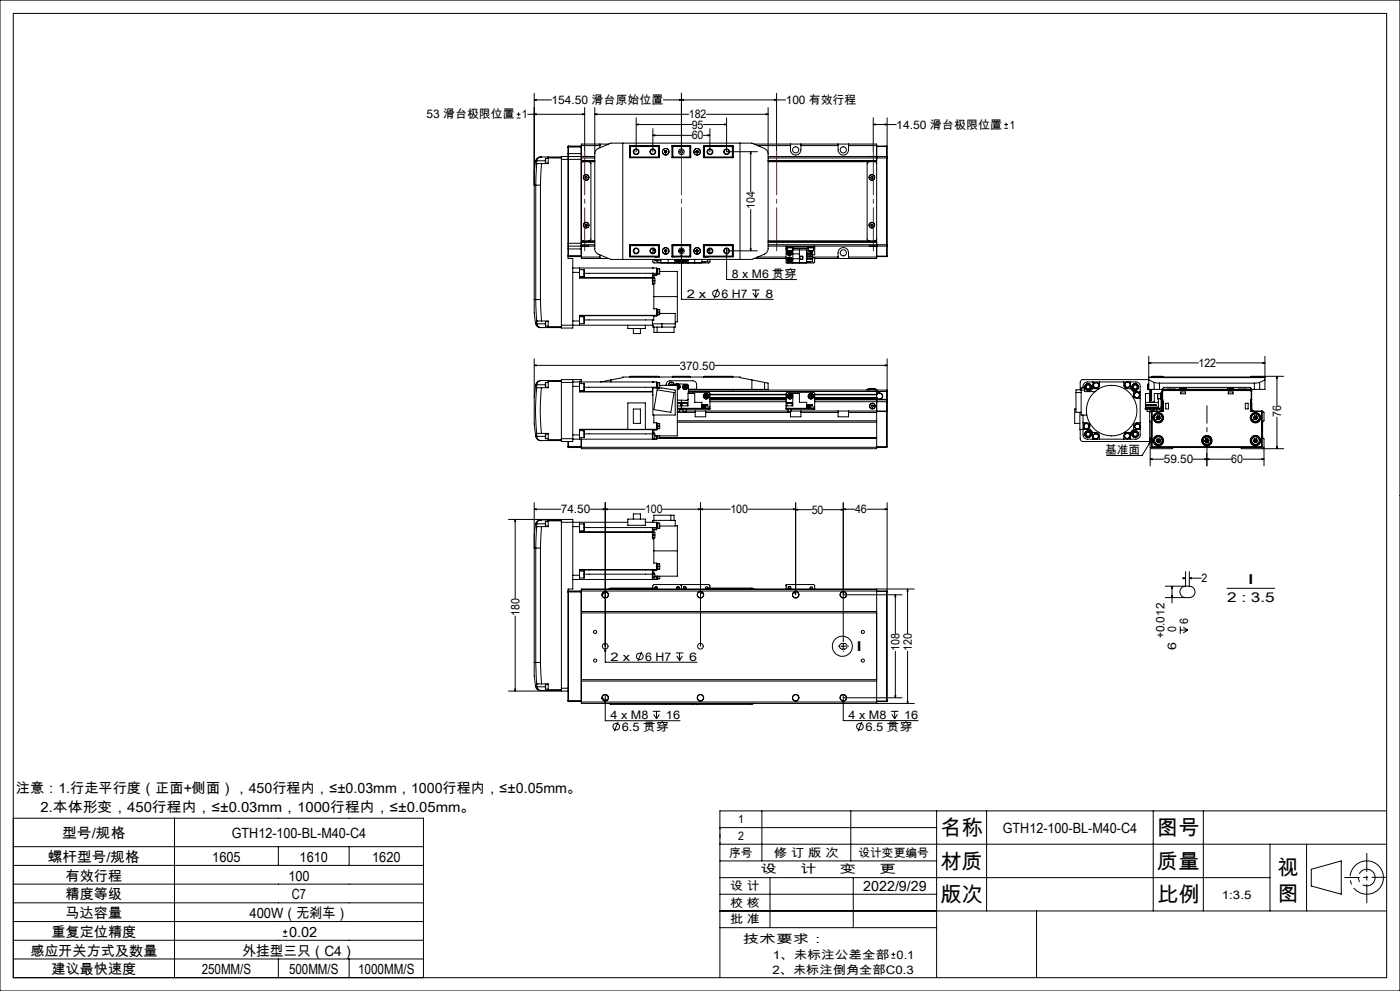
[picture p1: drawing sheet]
<svg xmlns="http://www.w3.org/2000/svg" width="420mm" height="297mm" viewBox="0 0 420 297" stroke-linecap="round" stroke-linejoin="round" font-family="sans-serif">
<g fill="none" stroke="#000" stroke-width=".3">
<path d="M0 0h420v297h-420zM4 4h412v289h-412zM155 35.4h1.1M155 34.3h1.1M155.6 33.7v1.1M158.3 34.3h17.1M160.3 29.9l.6-.1v.3zM160.3 34.3l.6-.2v.3zM160.3 29.9h5.2M160.3 27.9v61.9M174.8 34.1l.6 .2-.6 .1zM175.4 32.2v13.3"/>
<path d="M178.4 34.3l.6-.2v.3zM178.4 32.2v42.7l.3 .6 .8 .7 3.8 1.5h42.3l4.3-1.9 .5-1.2v-42.4M178.4 34.3h28.2M190.9 37.3l.6-.2v.4zM190.9 37.3h16.6M190.9 35.3v10.2M195.9 38.6v6.9M203.8 29.8l.6 .1-.6 .2zM204.4 29.9l.6-.1v.3zM204.4 27.9v17.6M211 37.3h7M211.9 34.3h18.5"/>
<path d="M213 38.6v6.9M217.4 37.1l.6 .2-.6 .2zM218 35.3v10.2h9.2M229.8 34.1l.6 .2-.6 .1zM232.4 29.8l.6 .1-.6 .2zM233 27.9v17.6M235.7 29.9h-36.7M262 37.3l.6-.2v.4zM262 37.3h6.9M262 35.3v10.2M265.5 37.1l.6 .2-.6 .2zM266.1 35.3v11.8"/>
<path d="M301.3 38.4h1.1M301.3 37.3h1.1M301.8 36.8v1.1M160.7 48.3l-.4 3.2v4h.4M160.7 48.3l.3 .1M160.7 55.5h1.4M160.7 55.5v34.3M161 49l-.3 6.5M161 49h.1M161 49h1.5M161 48.4v.6M161 48.2v.2"/>
<path d="M161 48.2h2.6M162.1 55.5v34.3M162.4 47.1h-.2a1.5 1.5 0 0 0-1.5 1.2M162.4 47.1a1.5 1.5 0 0 0-1.4 1.1M162.4 47.1h6M162.5 49l-.4 6.5M163.7 47.5v1.4M163.7 47.5h.8M163.7 48.9h.8M164.5 47.1v.2M164.5 47.3v1.7h-2M164.5 47.3h3.9"/>
<path d="M168.4 47.8v49.7M168.4 47.8h6M170.4 46.9v30.6h1.4v20.8h-3.4v-.8M170.4 46v.9M170.4 46h4M170.4 44.1h4M170.5 46.9v26.9M170.5 43.8v3.1M170.5 43.8l-.1 2.2M170.5 46.9l-.1 .1M170.5 43.8h3.8M174.3 46.9v26.9"/>
<path d="M174.3 43.8v3.1M174.3 46.9l.1 .1M174.3 43.8h.1M174.4 47v.8M174.4 46.9h.1M174.4 47.8v25.1M174.4 47.3h4M174.4 43.6h5.6M174.4 48.1h4M174.8 46.9h1.8M175.7 52.9h.3l.2 .3-.2 .3h-.4l-.1-.3zM176.7 48.5l.6 .4v22.8l-.6 .5"/>
<path d="M178.4 46.9h-10v.9M178.4 46.1l.1-.7 .7-.7 4.1-1.8h42.3l4.1 1.8 .6 .7 .1 .7M178.4 48.5h-3.4l-.6 .5M180 43.2v1.1M182.6 43.2h-8.2v3.7M186.8 42.9v34.8M188.9 46.9h.1M188.9 43.7h8.9v3.6h-8.9zM189 43.8v3.5M189 43.8h8.8M189 43.8l.1 .1M189.1 47.1h8.5"/>
<path d="M189.1 43.9h8.5M189.1 43.9v3.2M189.1 47.1l-.1 .1h8.8M195.9 40.6l.6-.2v.3zM195.9 40.6h11.6M197.6 43.9l.1-.1v3.4l-.1-.1M197.6 43.9v3.2M199.4 45.6l.3 .2M199.4 45.3v.3M199.7 45.2l.3 .1M199.7 45.2l-.3 .1M200 45.3v.3"/>
<path d="M200 45.6l-.3 .2M201.6 43.7l.1 .1M201.6 43.7h5.6v3.6h-5.6zM201.6 43.8h5.6M201.6 47.2h5.6M201.7 43.8v3.4l.2-.1M201.7 43.8l.2 .1M201.9 47.1h5.1M201.9 43.9h5.1M201.9 43.9v3.2M207 43.9l.1-.1v3.4l-.1-.1M207 43.9v3.2"/>
<path d="M208.8 45.6l.3 .2M208.8 45.3v.3M209.1 45.2l.3 .1M209.1 45.2l-.3 .1M209.4 45.3v.3M209.4 45.6l-.3 .2M211 40.6h2M211 43.7h8.9v3.6h-8.9zM211 43.8h8.9M211.3 43.9l-.2-.1v3.4l.2-.1M211.3 47.1h8.4M211.3 43.9h8.4"/>
<path d="M211.3 43.9v3.2M211.7 43.7v.1M212.4 40.4l.6 .2-.6 .1zM219.7 43.9v3.2M219.7 47.1l.2 .1h-8.9M219.9 43.8v3.5M219.9 46.9h.1M219.9 43.8l-.2 .1M222 42.9v34.8M225.2 45.5l.2 .6h-.3zM225.2 45.5v11.9M226.2 43.2h36.8v34.3h-18.6"/>
<path d="M227.3 43.6h9.8M230.4 48.5h32l.6 .5M230.4 46.9h35.6M230.4 47.3h35.6M230.4 48.1h32.6M237.1 43.2v1.7a1.57 1.57 0 0 0 1.6 1.6 1.57 1.57 0 0 0 1.6-1.6v-1.7M240.3 43.6h11.1M251.4 43.2v1.7a1.57 1.57 0 0 0 1.6 1.6 1.57 1.57 0 0 0 1.6-1.6v-1.7M254.6 43.6h8.4M260.7 48.5l-.6 .4v22.8l.6 .5M260.8 46.9h1.8M261.2 53.1l.3-.2h.3l.1 .4-.2 .2-.4-.1z"/>
<path d="M263 43.8h3M263 43.9h3M266 47.3h.1M266 46.9v.4M266 46.9l.1 .2M266 43.8v.1M266 43.9v3M266 47.3v26M266.1 47.1v.2M266.1 47.3v26M170.4 76.6h4M170.4 72.9h4"/>
<path d="M170.4 73.7l.1 .1M170.4 74.6h4M170.4 76.8l.1 .1M170.5 73.8v3.1M170.5 73.8h7.9M170.5 76.9h3.8M174.3 73.8v3.1M174.4 72.9v.8M174.4 73.8v3.7h8.2M174.4 71.6l.5 .6h3.5M174.4 73.7h.1M174.4 73.3h4"/>
<path d="M174.4 73.7l-.1 .1M174.4 76.8l-.1 .1M174.4 72.5h4M174.4 77h5.6M174.8 73.8h1.8M175.5 67.4l.3-.2 .3 .1v.3l-.2 .2zM180 76.4v1.1M188.9 73.4h8.9v3.6h-8.9zM188.9 73.8h.1M189 73.4v3.5M189 76.9h8.8M189.1 73.6v3.2"/>
<path d="M189.1 73.6h8.5M189.1 76.8h8.5M189.1 76.8l-.1 .1M195.9 77.7v.9l.3 .2h8M195.9 74.5v1.4M196.2 75.1h.4M196.2 74.6v.5M196.5 77h.1M196.5 77.7v.4h1.8M196.6 75.2l-.1 .3M196.7 78.1h.3M197.2 78.1v.6h1.1"/>
<path d="M197.2 76.9v.1M197.6 73.6l.1-.1v3.4l-.1-.1M197.6 73.6v3.2M197.8 73.5h-8.8l.1 .1M198.3 77.7v1.1h12.3v-1.1M199.4 75.3l.3 .2M199.4 75v.3M199.7 74.9l.3 .1M199.7 74.9l-.3 .1M200 75v.3M200 75.3l-.3 .2M200.4 77.7v1.1"/>
<path d="M201.6 73.4h5.6v3.6h-5.6zM201.6 76.9h5.6M201.6 73.5h5.6M201.7 76.9l-.1 .1M201.9 73.6l-.2-.1v3.4M201.9 73.6v3.2M201.9 73.6h5.1M201.9 76.8h5.1M201.9 76.8l-.2 .1M202.2 76.9v.1M202.3 76.9v.1M202.4 77.7v1.1"/>
<path d="M202.5 78h.1M202.5 78h1.5M202.5 77.7v.3M202.9 76.9v.1M203.1 78l.2 .2M203.3 78v.2M203.6 78l.1 .1M203.7 78.1l-.4 .1M203.7 78v.1M204 75.1h.1M204 75.3l.1 .2M204 75v.1"/>
<path d="M204 77.7v.3M204.1 74.9h.6M204.2 77.7a.74 .74 0 0 1-.6 .8 .74 .74 0 0 1-.9-.5M204.2 77.7a.78 .78 0 0 1-.6 .9 .78 .78 0 0 1-.9-.6M204.4 76.1l.2 .6h-.3zM204.4 74.3v15.4h27.6M204.8 75.1h.1M204.8 78h.1M204.8 75v.1M204.8 77.7v.3M204.8 75.3l-.1 .2M204.8 78h1.5"/>
<path d="M205.1 78v.1M205.1 78.1l.4 .1M205.5 78v.2M205.7 78l-.2 .2M206 76.9v.1M206.1 78a.76 .76 0 0 1-.8 .5 .76 .76 0 0 1-.7-.8 .78 .78 0 0 0 .7 .9 .78 .78 0 0 0 .9-.6M206.3 78h.1M206.3 77.7v.3M206.4 77.7v1.1M206.6 76.9v.1M207 73.6l.1-.1v3.4l-.1-.1M207 73.6v3.2"/>
<path d="M208.4 77.7v1.1M208.8 75.3l.3 .2M208.8 75v.3M209.1 74.9l.3 .1M209.1 74.9l-.3 .1M209.4 75v.3M209.4 75.3l-.3 .2M211 73.4h8.9v3.6h-8.9zM211 76.9h8.9M211 73.5h8.9l-.2 .1M211.3 73.6l-.2-.1v3.4l.2-.1M211.3 73.6v3.2"/>
<path d="M211.3 73.6h8.4M211.3 76.8h8.4M211.6 76.9v.1M211.6 78.4v.3h-1M211.7 76.9v.1M212.3 75.1h.3M212.3 77h.1M212.3 77.9v-.2v.7h-1.7M212.6 75.1h-.3M212.6 74.6v.5M213 77.7v.9l-.3 .2h-8.1M213 74.5v1.4"/>
<path d="M218 76.1l.1 .6h-.3zM218 74.3v9.5h21M218 75.2h9.2M219.7 73.6v3.2M219.7 76.8l.2 .1M219.9 73.4v3.5M219.9 73.8h.1M225.1 74.6h.3l-.2 .6zM225.2 62.8v12.4M226.2 77.5h9.6M227.3 77h8.5M230.4 73.3h35.6"/>
<path d="M230.4 73.8h35.6M230.4 72.5h32.6M235.8 74h.5M235.8 74v.5M235.8 74.5v4.3h6.2v-3.9M235.8 73.8v.2M235.8 74.9h.4M235.8 74.5h.4M236.1 74v.3h1.7v-.3M236.2 75.1h1M236.2 75.1h1.6M236.2 74.3v.8"/>
<path d="M236.3 73.8v.2M236.3 74h7.7M236.4 77.7l.1 .4M236.4 77.7l.8 .3M236.5 76l.3 .2M236.5 75.1a.77 .77 0 0 0-.3 1.1 .77 .77 0 0 0 1 .3 .77 .77 0 0 0 .4-1M236.5 75.6v.4M236.5 75.6l.4 .2M236.5 78.1l.4 .1M236.6 75.1a.74 .74 0 0 0-.4 1 .74 .74 0 0 0 .9 .4 .74 .74 0 0 0 .4-1M236.8 77.4l.4 .1M236.8 77.4l-.4 .3"/>
<path d="M236.8 77.4l.1 .8M236.9 75.8l.3 .3M236.9 75.8l-.1 .4M236.9 75.4l.3 .2M236.9 75.4l-.4 .2M236.9 75.4v.4M237.1 75.1l.4 .4M237.2 77.5v.5M237.2 77.5l-.7 .6M237.2 75.1l.4 .4M237.2 76.1l-.4 .1M237.2 75.6v.5"/>
<path d="M237.2 75.6l-.7 .4M237.2 78l-.3 .2M237.8 75.1h-.6M237.8 74.3v.8M237.8 74.9l4.7 .1M237.8 74.5h4.7M237.8 74.9v3.9M237.8 76.1h2M237.8 77.5h2M239.8 74.9v3.9M239.9 76.8h.9v.9h-.9zM242 75.5h1.8v.4"/>
<path d="M242 76.2h1.8v.5h-1.8M242 77h1.8v.4h-1.8M242 77.7h1.8M242 75.9h1.8M242.4 74v.3h1.7M242.5 75.1h1.6M242.5 74.3v.8M243.1 77.4v.3l.3-.2 .4 .2M243.1 75.1v.4M243.1 76.7v.3M243.1 78.4v.3h-1.1M243.2 75.5h.4"/>
<path d="M243.3 77.5h.2M243.8 75.9l-.2 .3-.5-.3v.3M243.8 75.7v.2M243.8 77.7v.2M243.8 77.3h.6v1.2l-.3 .3h-8M243.8 77.7v.7h-1.8M243.8 77h7.6M244 74h.4M244 73.8v.2M244.1 74.3v.8M244.1 74.5h.3M244.1 74v.3"/>
<path d="M244.4 74v.5M244.4 73.8v.2M244.4 74.5v1.9h-.6M251.4 77.5v-1.7a1.57 1.57 0 0 1 1.6-1.6 1.57 1.57 0 0 1 1.6 1.6v1.7M254.6 77h8.4M260.8 73.8h1.8M261.3 67.4l.2-.2 .4 .4-.3 .2-.3-.1zM263 71.6l-.5 .6h-32.1M263 76.9h3M263 76.8h3M266 73.3h.1M266 73.3v.5"/>
<path d="M266 76.8h.1M266 76.8v.1M266 73.8v3M266.1 73.3v.3M266.1 73.6l-.1 .2M266.1 76.8l-.1 .1M266.1 73.6v3.2M160.3 89.8v4l.4 3.1M160.3 89.8h.4M160.7 96.9a1.47 1.47 0 0 0 1.7 1.3M160.7 89.8h1.4M160.7 89.8l.3 6.4"/>
<path d="M161 96.2h1.5M161 96.2h.1M161 96.2v.7M161 97a1.44 1.44 0 0 0 1.4 1.2M161 96.9h-.3M161 96.9v.1M161 97h2.6M162.1 89.8l.4 6.4M162.4 98.2h6M162.5 96.2h2v1.7M163.7 96.3v1.5M163.7 96.3h.8"/>
<path d="M163.7 97.8h.8M164.5 97.9v.3M164.5 97.9h3.9M171.8 80.3h25.2v1.6M171.8 96.2h2M171.8 81.6h2M173.8 83.2l22.1 .1v1.7M173.8 80.3v1.3M173.8 96.2v1.3M173.8 81.6v1.7h21.9M173.8 82.9h1.4M173.8 80.8h1.4"/>
<path d="M173.8 97h1.4M173.8 94.9h1.4M173.8 94.6h23.2M175.2 80.8v2.1M175.2 94.9v2.1M175.3 95.9l20.4 .1M175.3 81.9h21.7M188.3 97.5v1h5.3v-1M190 98.5v1.5h2.1v-1.5M195.7 83.3v.8M195.7 84.1v1.2h.4M195.7 81.9v1.4"/>
<path d="M195.7 81.9h.1M195.7 97.5h.1M195.7 80.3h.1M195.7 96v1.5M195.7 84.1h.8M195.7 97h6.9M195.7 83.1h.4M195.9 83.4h.6v.7M196.1 84.9v.4M196.1 83.1v.3M196.1 85.3v7.3h.9v1.9M196.1 88.9h7.1"/>
<path d="M196.2 98v1.6h6v-1.6M196.5 84.1v.8l-.8 .1M197 94.5v.1M197 92.7h.3v1.7h-.3M197 94.6l-.9 .1v1.3h-.4M197 81.9v.4M197 82.3h-.9v.8M197 80.5h.3v1.7h-.3M197 82.3v.3h-.9M197 94.5h-23.2v1.7M197 93.6h.9M197.1 92.7v1.7"/>
<path d="M197.1 80.5v1.7M197.1 98v1.6M197.3 92.8h.6v.8M197.3 80.5h.6v1.6h-.6M197.9 93.6v.7h-.6M197.9 81.3h5.3v7.6M197.9 93.9h4.7v4.1h-6.7v-.5h-27.5M198.6 97v1M203.2 88.9v7.6h-.6M215.4 86.6l-1.2 2.8M225.6 86.9h2.3M225.9 87.8l.8 1.4"/>
<path d="M226.7 86.9v2.3M227.6 87.8l-.9 1.4M160.3 119.1v8l.4 3.7M160.3 109.5l.6-.1v.2zM160.3 107.5v11.6M160.3 109.5h43.6M160.7 115.3h.1M160.7 115.3l.3 .1M160.7 115.3l-.4 3.8M161 116.2a67.2 67.2 0 0 0 0 13.7M161 116.2h1.4M161 115.4v.8"/>
<path d="M161 115.3v.1M161 116.2h.1M161 115.3h2.6M162.4 116.2a66.6 66.6 0 0 0 0 13.7M162.5 114a1.53 1.53 0 0 0-1.8 1.3M162.5 114a1.4 1.4 0 0 0-1.5 1.3M162.5 114h5.9M163.6 115.3l.1 .8M163.7 114.6l-.1 .7M163.7 114.6v1.5M163.7 114.6h.8M163.7 116.1h.8"/>
<path d="M164.5 114v.3M164.5 114.3h3.9M164.5 114.3v1.9h-2.1M168.4 114.6h3.4M168.4 114.6v16.9M171.8 113.8v.8M171.8 114.5h25.2v1.6M171.8 114.6v16.9M171.8 115.8h2M173.8 114.5v1.3M173.8 115.8v1.7h21.9v-1.2h2.9l4 .6v7.5h-6.7v-8.1M173.8 117h1.4"/>
<path d="M173.8 115h1.4M173.8 117.3h21.9M174.3 113.8h-5.9v.8M174.3 113.8v.7M174.3 113.8l.1 .7M175.2 115v2M175.3 116.1h21.7M183.3 113.9v.6M183.3 113.9l3.5-.7v-.2h35.2v.2l3.6 .7M183.3 113.9l-3.1 .6M189 112.9h8.7M189 112.9v.1"/>
<path d="M195.7 114.5h.1M195.9 118.2v.2M195.9 114.5h.1M197 116.1v.2M197 114.6l.1 1.7M197.1 114.6l.8 .1v1.6M197.1 116.8l5.1 .8-.9 6-5.1-.8zM197.3 114.6v1.7M197.7 112.9v.1M197.9 115.5h5.3M199.8 115.5a1.18 1.18 0 0 1 1.2-1.4h6.9a1.14 1.14 0 0 1 1.1 1.2v1.4h20.4M200.6 115.5a.87 .87 0 0 1 .8-1 .87 .87 0 0 1 .9 1l.5-.5 3.4 .2 .4 .4-.1 2.3"/>
<path d="M200.7 115.5a.77 .77 0 0 1 .7-.9 .77 .77 0 0 1 .8 .9M201.2 115.5a.3 .3 0 0 1 .2-.4 .3 .3 0 0 1 .3 .4M201.7 112.9h5.4M201.7 112.9v.1M202.6 115.5a.76 .76 0 0 1 1.4 .1 .76 .76 0 0 1-.8 1.1M203.2 115.5v15.1h-6.7M203.2 115.5l.4 .1M203.2 116.3h.2M203.2 115.9h.1M203.2 115.6l.1 .3M203.3 115.9l.1 .4M203.3 115.9l.4 .1"/>
<path d="M203.6 115.6l.1 .4M203.6 115.6l-.4 .4M203.7 116l-.3 .3M204.4 119.9v2.8M205.1 115.9l.1 .4M205.1 115.9l.9 .2M205.2 116.3l.5 .1M205.5 115.6l-.4 .3M205.5 115.6l.3 .1M205.5 115.6l.1 .4M205.6 116l-.4 .3M205.6 116l.1 .4"/>
<path d="M205.8 115.7l.2 .4M205.8 115.7l-.2 .3M206 116.1l-.3 .3M206.4 119.6l-.4 .4-2.8-.1M206.5 117.6h6.3l.2 .3v4.1M206.5 117.3h59.5M206.5 116.9h59.5M206.6 116.6h2.4M207.1 112.9v.1M211.1 112.9h8.8M211.1 112.9v.1M211.5 118.6v.4"/>
<path d="M211.5 118.6l.7 .3M211.5 119l.4 .2M211.8 118.3l.4 .2M211.8 118.3l-.3 .3M211.8 118.3l.1 .9M212.2 118.5v.4M212.2 118.5l-.7 .5M212.2 118.9l-.3 .3M213 118.2h22.8M213 119.8h22.8M213 119.7h22.8M213 119.2h22.8"/>
<path d="M213 118.3h22.8M213 119.3h22.8M214.5 109.5h51.6M219.9 112.9v.1M219.9 116.7v.2M225.6 113.9v2.8M225.6 113.9l3.8 .7M229.4 114.6l1 .2v1.9h-1M229.4 114.6v2.1M236.6 118.8l.3 .4M236.7 118.5l-.1 .3M236.7 118.5l.6 .5"/>
<path d="M237.1 118.3l.3 .3M237.1 118.3l-.4 .2M237.1 118.3l-.2 .9M237.3 119l-.4 .2M237.4 118.6l-.1 .4M237.4 118.6l-.8 .2M242.9 118.6v.4M242.9 118.6l.8 .3M242.9 119l.4 .2M243.2 118.3l.4 .2M243.2 118.3l-.3 .3M243.2 118.3l.1 .9"/>
<path d="M243.6 118.5l.1 .4M243.6 118.5l-.7 .5M243.7 118.9l-.4 .3M244.4 118.2h18.6M244.4 119.8h21.6M244.4 119.2h18.6M244.4 118.3h18.6M260.7 116.6v.1M260.7 116.4h1.7M260.7 116.7h-.6v.2M260.7 116.6h1.7M260.7 116.4v.5"/>
<path d="M260.7 116.7h1.7M262.4 116.6v.1M262.4 116.7h.6v3M262.4 116.4v.5M263 119.7v14.8h-88.6v-2.9M263 119.7h.1M263 119.2l-18.6 .1M263 119.2h.1M263 118.2h.1M263 117.8h.8M263 119.7h3M263 117.9h.8"/>
<path d="M263.8 117.8a.98 .98 0 0 1 1 .8 .98 .98 0 0 1-.7 1.1M263.8 117.9a.88 .88 0 0 1 .9 .8 .88 .88 0 0 1-.9 .9M263.8 117.8v.1M263.8 119.6v.1M263.8 119.6l-19.4 .1M265.5 109.4l.6 .1-.6 .1zM266 116.9v.4M266 119.7l.1 .1M266 119.7v.1M266 119.8v.6M266 117.3v2.4M266.1 119.8h-.1"/>
<path d="M266.1 119.8l-.1 .6M266.1 107.5v26.4M322.8 117.6h1.5M324.3 116.9h1.1M324.3 116.8h-1.5v6.8h1.5M325.9 115.6l.5-.3 .6 .3v.7l-.6 .3-.5-.3zM327.7 116.5a1.37 1.37 0 0 1-1.3 .9M327.7 116.5h1.5l.2 .2M327.9 114.5l-.2 2M328.5 117.4h.1M328.5 117.4h-3.1v-1.1h-1.1v8.1h1.7M328.8 114.6a.83 .83 0 0 1 .9 .9 .83 .83 0 0 1-.9 .8"/>
<path d="M328.8 114.6a.83 .83 0 0 0-.8 .9 .83 .83 0 0 0 .8 .8M329.8 114.5v1.1l-.3 .6 .2 .3M337.1 114.5v1a.96 .96 0 0 0 1 1h1.2l.8 .8M338.1 114.5h-11.9a1.42 1.42 0 0 0-1.3 1.8M338.4 114.5h2.4a1.27 1.27 0 0 1 1.3 1.3v11.9M339.1 114.5l.2 2.1M339.8 117.2l.3 .1M340 119.3l.3-.2 .6 .3h1.2M340.1 117.3l2 .2M340.1 117.3v1.4l-.3 .2M340.2 118.4a.85 .85 0 0 1 .9-.8 .85 .85 0 0 1 .8 .8M340.2 118.4a.85 .85 0 0 0 .9 .8 .85 .85 0 0 0 .8-.8"/>
<path d="M340.2 118.4a.85 .85 0 0 1 .9-.9 .85 .85 0 0 1 .8 .9M340.2 115.4h.7l.3 .6-.3 .6h-.7l-.3-.6zM344.3 115.2l.1 1.6M344.4 115.2h-.1M344.4 115.1l-.1 .1M344.4 115.2v1.6M344.4 115.1v.1M344.4 116.8h.8M344.4 115.2h.2M344.4 115.1h.2M344.6 108.8l.6-.2v.3zM344.6 106.8v9.9h1.7"/>
<path d="M344.6 108.8h14.9M344.6 113.8h-19.7a.84 .84 0 0 0-.8 .8v2.2M344.6 113h34.9M344.6 113.2h34.9M344.6 113.9l1.7 .7M344.9 116.8v3.7M345.2 119.4v.6h.3v-.6M345.2 119.4h.3M345.2 116.7v2.7M345.5 112.9h3.4M345.5 112.9v.1M345.5 116.7v2.7"/>
<path d="M346.3 114.6l1.5 .2M346.3 116.7h1.5M346.3 114.6v2.1M347.3 118v1.5M347.3 119.5h.8M347.3 118h.8M347.5 118l-1.2-.1v2.6h-1.4v-2.6h-1.3v4.5M347.5 119.5v2.9M347.8 116.7h.9M347.8 114.8h28.5M347.8 114.8v1.9M348.3 117.9h-.2v1.7h.2"/>
<path d="M348.3 118h.4M348.3 118v4M348.7 117.6h-.4v.4M348.7 116.7v4.2M348.7 116.7l.4-.6h26l.4 .6M348.7 119.8l.1 .6M348.7 116.6h26.7M348.7 116.6v.5M348.7 119.9v1M348.8 119.8l.2 .6M348.8 119.7v.1M348.8 119.7l-.1 .1"/>
<path d="M348.8 119.8h-.1M348.8 117.3v2.4M348.9 112.9v.1M349.1 116.9v.1M349.1 117l-.3 .3M349.1 116.9l-.4 .3 .1 .1M349.1 116.9h26M349.1 117h26M350.2 116.9v-.2h.6v.2M352.5 116.6v.1M354 116.6l.1 .1M354 116.4h1.8"/>
<path d="M354 116.6h1.8M354 116.4v.2M354.2 117.5h1.4v.5h-1.4zM355.8 116.6l-.1 .1M355.8 116.4v.2M364.8 108.8h14.7M368.3 116.6l.1 .1M368.3 116.4h1.8M368.3 116.6h1.8M368.3 116.4v.2M368.5 117.5h1.4v.5h-1.4zM370 116.7h.1"/>
<path d="M370.1 116.4v.2M371.7 116.6v.1M373.3 116.9v-.2h.6v.2M375.1 117l.3 .3M375.1 116.9v.1M375.1 116.9l.3 .2v.2M375.2 112.9h3.4M375.2 112.9v.1M375.3 119.8l-.2 .6M375.3 119.8h.2M375.4 119.7l.1 .1M375.4 119.7l-.1 .1"/>
<path d="M375.4 117.3v2.4M375.4 116.6v.5M375.4 119.9v1M375.5 119.8l-.2 .6M375.5 116.7h.8M375.5 116.7v4.2M376.3 116.7h1.6M376.3 114.8v1.9M377.9 114.6l-1.6 .2M377.9 114.6v2.1M378.5 112.8l.1 .1M378.6 112.9v.1"/>
<path d="M378.9 108.6l.6 .2-.6 .1zM379.5 106.8v9.9h-1.6M379.5 113.9l-1.6 .7M383.1 112.8l.1 .6h-.3zM383.1 112.8v8.7M385.1 112.8l-9.9 .1M160.7 130.8a1.46 1.46 0 0 0 1.8 1.2M160.7 130.8h.1M161 129.9h1.4M161 129.9v.9M161 130.8h.1M161 130.8a1.39 1.39 0 0 0 1.5 1.2"/>
<path d="M161 130.8h-.3M161 129.9h.1M161 130.8h2.6M162.4 129.9h2.1v1.9M162.5 132h5.9M163.6 130.8l.1 .7M163.7 130.1l-.1 .7M163.7 130.1v1.4M163.7 130.1h.8M163.7 131.5h.8M164.5 131.8v.2M164.5 131.8h3.9"/>
<path d="M168.4 131.5v.8h3.4v-.8M168.4 131.5h3.4M170.4 132.3l.1 1.8M170.4 133.8h4M170.5 132.3v1.8M170.5 134.1h3.8M171.8 130.3h2M173.8 130.3v1.3M173.8 131.2h1.4M173.8 129.1h1.4M173.8 128.8h23.2M174.3 131.6v2.5"/>
<path d="M175.2 129.1v2.1M175.3 130h20.4M188.3 120.8h5.3v7.9h-5.3zM188.3 128.7h-14.5v1.6M190 122.6h2.1v4.3h-2.1zM193.6 128.7h3.4M195.7 128.8h.1M195.7 128.8v1.2M195.7 130v1.6M195.7 131.6h.1M195.7 130h.8v1.6h-.6M195.7 129.6h.4"/>
<path d="M195.9 130v1.6M196.1 129.6v.4M196.1 124.4v2.3h.9v2M196.1 131.6h.1M197 128.7v.1M197 126.9h.3v1.6h-.3M197 128.8h-.9v.8M197 130.6v1h-25.2M197 127.7h.9M197.1 126.9v1.6M197.1 130.6v.9M197.3 126.9h.6v.8"/>
<path d="M197.3 130.6v.9h-.3M197.3 131.4h65.7M197.9 127.7v.8h-.6M197.9 130.6v.8M197.9 131.1h65.1M203.2 120.8h1M203.2 123.3h.6zM203.2 121.6h3.2v-3.7h2v2.7h2.2v1.8M203.2 122.4h.8M203.2 122.7h.8M203.2 123.6h5.4M203.2 126.1h59.8"/>
<path d="M203.2 126.5h59.8M203.8 122.7v.6M203.8 123.2h1.2M204 122.4h.9M204 122.7h.4M204 122.4v.3M204.2 120.8v.8M204.4 122.7h.5M204.6 120.8h1.6M204.6 120.8v.8M204.9 122.4h7.6M204.9 122.7h7.6"/>
<path d="M204.9 122.4v.3M205 123.3h.1M205 122.7v.6M205.1 123.3h.7M205.8 123.3h-.7M205.8 122.7v.6M205.8 123.2h2.8M206.2 120.8v.8M208.6 123.2h3.1M208.6 123.2v1.7h3.1v-1.7M210.6 121.4h1.7h-1.7M211.6 122v.2h-1"/>
<path d="M211.7 123.2h24.7M211.7 123.6h25.4M212.5 122.4h.5M212.5 122.4v.3M213 122.4v.3h-.5M213 122v.4M213 122h-2.4M213 120.4h22.8M235.8 122.4h.5M235.8 121.6h2v-3.7h2v2.7h2.2v1.8M236.1 120.8h1.5M236.1 120.8v.8"/>
<path d="M236.3 122.4h7.7M236.3 122.4v.3M236.3 122.7h7.7M236.4 123.3h.1M236.4 123.3h.2M236.4 122.7v.6M236.5 123.3h.8M236.6 123.3h.6M237.3 123.2h3M237.3 122.7v.6M237.3 123.3h-.1M237.6 120.8v.8"/>
<path d="M240.3 123.2h11.1M240.3 123.2v1.7h-3.2v-1.6M240.3 123.6h11.1M242 121.4h1.8h-1.8M243.1 122v.2h-1.1M244 122.4h.4M244 122.4v.3M244.4 122v-4.1l-.2-.3h-7.9l-.5 .4v4.7h.5M244.4 122.4v.3h-.4M244.4 122v.4M244.4 122h-2.4M244.4 120.4h21.6"/>
<path d="M251.4 123.2h3.2M251.4 123.2v1.7h3.2v-1.7M254.6 123.2h11.4M254.6 123.6h8.4M261.6 121.4l.3 .1 .1 .3-.2 .2h-.3l-.1-.4zM263 133.9h3M263 123.3h3M266 133.9v.2M266 123.2v.1M266 133.9h.1M266 134.1h-91.7M266 120.4v2.8"/>
<path d="M266 123.3v10.6M266.1 133.9l-.1 .2M322.8 122.6h-.4v4.3h1.6M324 123.6v5.1h1.8M324.1 128.7v2.8a.84 .84 0 0 0 .8 .8h20.2M324.9 126.7h1.2l.5 .3 .3-.2M324.9 128.7l1.6 .1M324.9 124.4v5.9a1.33 1.33 0 0 0 1.3 1.3h2.4M325 127.7a.86 .86 0 0 1 .9-.9 .86 .86 0 0 1 .9 .9M325.1 127.7a.85 .85 0 0 0 .8 .9 .85 .85 0 0 0 .9-.9M325.1 127.7a.85 .85 0 0 1 .8-.8 .85 .85 0 0 1 .9 .8M326.1 129.5h.6l.4 .6-.4 .6h-.6l-.3-.6z"/>
<path d="M326.5 128.8h.4M326.5 128.8a1.81 1.81 0 0 1 1.4 2.2v.6M326.9 128.8l.8 .8h1.1a1.09 1.09 0 0 1 1 1v1M327.2 127.2l-.3 .1v1.5M337.3 129.6l.2 .3-.3 .4-.1 1.3M337.6 129.4l.2 .2h1.5M338.1 129.8a.85 .85 0 0 0-.8 .8 .85 .85 0 0 0 .8 .9M338.1 129.8a.85 .85 0 0 1 .9 .8 .85 .85 0 0 1-.9 .9M338.1 129.7a.86 .86 0 0 0-.8 .9 .86 .86 0 0 0 .8 .9M339.2 130l-.1 1.6M339.3 129.6l-.1 .4M340 129.8l.6-.3 .5 .3v.7l-.5 .3-.6-.3z"/>
<path d="M342.1 126.7h-1a.96 .96 0 0 0-1 1v1.1l-.8 .8M342.1 128.7h-1a1.55 1.55 0 0 0-1.9 1.3M342.1 127.9v2.4a1.26 1.26 0 0 1-1.3 1.3h-11.9M343.6 120.6h3.9M343.7 122h3.8v.2h-3.8zM344 122.4h-.4v.3h.4M344 122.4h3.9M344 121.4h.7zM344 122.7h1.2M344 122.4v.3M344.1 123.3h.9M344.1 123.3h.8"/>
<path d="M344.1 122.7v.6M344.9 126.1l.4 .4v4.6l-.2 .3v8.2M344.9 123.3v9M345 121.4h.4zM345 122.7v.6M345 123.3h-.1M345.1 132.5l-.2 .6-.3-.1zM345.1 132.5l-2.5 4h-10.6M345.1 137.6l.6-.1v.3zM345.1 137.6h4M345.1 134.1l.4 .4h6.1l.5-.4M345.2 122.7h.8"/>
<path d="M345.2 122.4v.3M345.5 123.3h.2M345.5 133.9h.2M345.5 133.9l.2 .2M345.5 123.3v10.6M345.7 133.9v.2M345.7 133.9h32.8M345.7 134.1h32.8M345.7 123.3h3.3M345.7 123.3v10.6M345.7 121.4h.4zM346 122.4v.3"/>
<path d="M346 122.7h1.9M346.1 122.7v.5M346.5 121.4h.4zM346.9 125.1l.2 .6M346.9 125.1l.6 .1M346.9 132.3l.5 .4M347 131.7l-.1 .6M347 131.7l.5 .3M347 122.7v.5M347.1 125.7l.6 .1M347.3 124.6l-.4 .5M347.3 124.6l.6 .1"/>
<path d="M347.3 124.6l.2 .6M347.5 132l-.1 .7M347.5 132l.5 .5M347.5 132l-.6 .3M347.5 125.2l.7 .1M347.5 125.2l-.4 .5M347.5 125.2l.2 .6M347.6 131.4l.5 .4M347.6 131.4l-.6 .3M347.6 131.4l-.1 .6M347.9 122.4v.3M347.9 124.7l.3 .6"/>
<path d="M347.9 124.7l-.4 .5M348 132.5l-.6 .2M348.1 131.8l-.1 .7M348.1 131.8l-.6 .2M348.2 125.3l-.5 .5M348.3 122l-.4 .4M348.3 122h.3M348.6 122.5l.1 .1M348.6 122.1l-.7 .6M348.6 122.6l-.5 .6M348.7 120.9l-.1 1.6M348.7 120.9v1.7"/>
<path d="M348.7 122.6h.1M348.7 120.9h.1M348.7 122.6l-.4 .6M348.8 120.9h.1M348.8 122.6h.1M348.8 120.9v1.7M348.8 123.2l.2 .1M348.8 120.4h.2M348.8 123.2h-3.5l-.4 .4M348.8 120.4v2.8M349 120.4v2.9M349.7 120.9h.9v1.7h-.9z"/>
<path d="M352 134.1h20.1M358 137.6h11.4M361.4 132.2l.4 .5M361.5 137.5l.6 .1-.6 .2zM361.6 131.5l-.2 .7M361.6 131.5l.5 .5M362.1 137.6l.6-.1v.3zM362.1 135.9v3.7M362.1 132l.4 .5M362.1 132l-.7 .2M362.3 131.4l.4 .5M362.3 131.4l-.7 .1"/>
<path d="M362.3 131.4l-.5 1.3M362.5 132.5l-.7 .2M362.7 131.9l-.2 .6M362.7 131.9l-.6 .1M372.1 134.1l.4 .4h12.6M372.9 137.6h6.3M373.6 120.9h.8v1.7h-.8zM375.1 120.4h.2M375.1 123.3h3.4M375.1 120.4v2.9M375.3 122.5h.1M375.3 123.2l-.2 .1"/>
<path d="M375.3 123.2h3.5l.4 .4v2.5l-.4 .4v4.6l.4 .4v8.1M375.3 120.4v2.8M375.3 120.9h.1M375.3 120.9v1.7M375.3 122.6h.2M375.3 120.9h.2M375.4 122.6l.4 .6M375.5 120.9v1.6M375.5 120.9v1.7M375.5 122.6l.5 .6M375.5 122.5v.1M376 125.1l.2 .6"/>
<path d="M376 125.1l.6 .1M376 132.1l.3 .5M376.2 125.7l.7 .1M376.3 131.5l-.3 .6M376.3 131.5l.3 .5M376.4 124.6l-.4 .5M376.4 124.6l.6 .1M376.4 124.6l.5 1.2M376.6 125.2l.7 .1M376.6 125.2l-.4 .5M376.6 132l.4 .6M376.6 132l-.3 .6"/>
<path d="M376.9 131.5l.4 .5M376.9 131.5h-.6M376.9 131.5l-.3 .5M377 132.6h-.7M377 124.7l.3 .6M377 124.7l-.4 .5M377.3 125.3l-.4 .5M377.3 132l-.3 .6M377.3 132l-1.3 .1M378.5 123.3h.1M378.5 133.9v.2M378.5 133.9h.1"/>
<path d="M378.5 123.3v10.6M378.6 137.5l.6 .1-.6 .2zM378.6 133.9l-.1 .2M378.6 123.3v10.6M379.2 134.1l-.4 .4M382.9 133.9h.3l-.1 .6zM383.1 125.1v9.4M152.5 155.7h19.3v20.8h-1.4l.1 33.8M154.6 155.7v23.6M154.6 155.7l.1 .6h-.3zM160.3 152.6l.6-.1v.3zM160.3 150.6v47.9"/>
<path d="M160.3 152.6h7.9M160.7 157.1l-.4 3.2v3.9h.4M160.7 157.1h.3M161 157.8l-.3 6.4M161 157.8h.1M161 157.8h1.5M161 157.1v.7M161 157v.1M161 157h2.6M162.4 155.8h-.3a1.49 1.49 0 0 0-1.4 1.3M162.4 155.8a1.46 1.46 0 0 0-1.4 1.2M162.4 155.8h6"/>
<path d="M162.5 157.8l-.4 6.4M163.7 156.2v1.5M163.7 156.2h.8M163.7 157.7h.8M164.5 155.8v.3M164.5 156.1v1.7h-2M164.5 156.1h3.9M168.4 155.7v.8M168.4 156.5v49.8M168.4 156.5h19.9M171.8 157.8h2M173.8 156.5v1.3"/>
<path d="M173.8 157.8v1.7l22.7 .1v.7M173.8 159.1h1.4M173.8 157h1.4M173.8 159.4h21.9M175.2 157v2.1M175.3 158.1h21.7M177.1 152.6h16.4M181 152.5l.6 .1-.6 .2zM181.6 152.6l.6-.1v.3zM181.6 150.6v47.9h27.5M188.3 155.6h5.3v1.8h-5.3zM190 155.6v-1.6h2.1v1.6"/>
<path d="M193.6 156.5h3.4v1.6M195.7 159.4v.9M195.7 158.1h.1M195.7 158.1v1.3M195.7 156.5h.1M195.7 159.3h.4M195.9 156.5v-.5h6.7v1.7h-4.7M195.9 159.5v1.7M196.1 159.3v.3M196.2 156v-1.6h6v1.6M197 158.1v.4M197 158.5h-.9v.8"/>
<path d="M197 156.7h.3v1.7h-.3M197 158.5v.3h-.9M197.1 156.7v1.7M197.3 156.8h.6v1.5h-.6M201.3 154.4v1.6M202.6 157.5h.6v7.6M209.5 152.5l.6 .1-.6 .2zM210.1 152.6l.6-.1v.3zM210.1 150.6v43.1M219.1 152.6h-20.3M224.4 152.6h14.3M238.1 152.5l.6 .1-.6 .2z"/>
<path d="M238.7 152.7l.6-.1v.3zM238.7 152.7h4.8M238.7 150.6v27.7M247 152.7h6M252.4 152.6l.6 .1-.6 .2zM253 152.6l.6-.1v.3zM253 150.6v41.5M253 152.6h3.5M260 152.6h6.1M265.5 152.5l.6 .1-.6 .2zM266.1 150.6v59.5M160.7 164.2h1.4"/>
<path d="M160.7 164.2v34.3M162.1 164.2v34.3M170.4 177.4h4M170.5 177.1v33.2M170.5 177.1h95.5M170.5 177.1l-.1 .1M171.8 172.4h2M173.8 172.4v1.3M173.8 173.2h1.4M173.8 171.2h1.4M173.8 170.8h23.2M174.4 177.2l-.1 33.1"/>
<path d="M174.4 176.7h88.6M175.2 171.2v2M175.3 172.1h20.4M182.1 177.5l-1.5 .6M195.7 160.3v1.2h.4M195.7 170.8h.1M195.7 170.8v1.3M195.7 172.1v1.6M195.7 173.7h.1M195.7 172h.2v1.7M195.7 160.3h.8M195.7 171.7h.4"/>
<path d="M195.7 172.9h.8M195.9 176.5v-1l.4-.3h7.7l.4 .4 .5-.4h7.6l.5 .3v1M195.9 176.2h-12.6l-.7 .3M195.9 172h.6v.9M196.1 161.1v.4M196.1 171.7v.3M196.1 161.5v7.3h.9v1.9M196.1 173.6v.1M196.1 165.1h7.1M196.5 160.3v.8l-.8 .1M196.5 172.9v.7h-.6M196.5 176.2h.1"/>
<path d="M196.5 176.3h.7M196.5 176.1v.2M196.7 175.9h.3M196.7 176.5a.34 .34 0 0 1-.1-.5 .34 .34 0 0 1 .5 0 .34 .34 0 0 1-.1 .5M197 170.7v.1M197 168.9l.1 1.7M197 170.8l-.9 .1v.8M197 172.7v1h-25.2M197 170.7h-23.2v1.7M197 169.8h.9M197.1 168.9l.8 .1v.8M197.1 172.7v.8"/>
<path d="M197.2 176.1v.2M197.3 168.9v1.7h-.3M197.3 172.7v.8h-.3M197.9 169.8v.8h-.6M197.9 172.7v.8h-.6M203.2 176.5a.41 .41 0 0 1-.1-.6 .41 .41 0 0 1 .6 0 .41 .41 0 0 1 0 .6M203.2 165.1v7.6h-6.7M204.2 175.3h.4M204.4 175.3v1.2M205.2 176.5a.41 .41 0 0 1-.1-.6 .41 .41 0 0 1 .6 0 .41 .41 0 0 1 0 .6M210.1 177.3l.3 .4h.5M210.6 177.4v.4"/>
<path d="M211.6 176.1v.2M211.7 176.3h.6M211.9 176.5a.34 .34 0 0 1-.2-.5 .34 .34 0 0 1 .6 0 .34 .34 0 0 1-.2 .5M212.3 176.2h.1M212.3 176.1v.2M213 176.2h12.6l.6 .3M235.8 175.6l.5-.4h7.7l.4 .3v1M236.1 175.3h-.3v1.2M236.5 175.9a.42 .42 0 0 1 .7 0 .42 .42 0 0 1-.1 .6M236.5 175.9l.1 .6M238.7 177.3l-.3 .4h-.5M243.1 176.1v.2"/>
<path d="M243.1 176.3h.7M243.3 176.5a.34 .34 0 0 1-.2-.5 .34 .34 0 0 1 .6 0 .34 .34 0 0 1-.2 .5M243.8 176.1v.2M253 178.3h17.6M263 176.5v34.3M263 177.3h3M266 177.1v.2M266 177.3v32.8M268.6 178.3l.1 .6h-.2zM268.6 178.3v11.6M272.3 176.5l.1 .6h-.3zM272.3 176.5v13.4"/>
<path d="M274.3 176.5h-99.9v34.3h99.9M351.4 178.5h.4l-.2 .6zM351.6 175.7v5M351.6 175.7l.2 .6h-.4zM354.7 173.3h1M355.1 173.1l.6 .2-.6 .2zM355.7 171.3v4.4a1.71 1.71 0 0 0-1.7 1.7 1.71 1.71 0 0 0 1.7 1.7M356.8 175.7a1.71 1.71 0 0 1 1.7 1.7 1.71 1.71 0 0 1-1.7 1.7h-7.2M356.8 175.7h-7.2M356.8 173.3l.6-.2v.4zM356.8 171.3v4.4M356.8 173.3h3.6"/>
<path d="M368.1 176.3h14.3M154.6 184.6v22.5M160.3 198.5v4l.4 3.2M160.3 198.5h.4M160.7 198.5l.3 6.5M160.7 198.5h1.4M162.1 198.5l.4 6.5M174.4 183.3h88.6M174.4 183.7h88.6M181.6 194.6l.1 .6h-.3zM192.5 195.3l-1.1 2.9M202.7 195.7h2.3"/>
<path d="M203 196.6l.9 1.3M203.9 195.7v2.2M204.7 196.6l-.8 1.3M252 193.2a1.11 1.11 0 0 1 1.4-.5 1.11 1.11 0 0 1 .6 1.4 1.11 1.11 0 0 1-1.4 .5 1.11 1.11 0 0 1-.6-1.4zM252.3 193.7h1.4M253 193v1.4M268.6 195.2v13.9M272.3 195.2v15.6M354.1 187.7v2.3M354.1 188.8h2.2M355 188l1.3 .8M356.3 188.8l-1.3 .9"/>
<path d="M152.5 207.1h17.9M154.4 206.5h.3l-.1 .6zM160.7 205.7a1.55 1.55 0 0 0 1.7 1.3M161 205h.1M161 205h1.5M161 205v.7M161 205.8a1.55 1.55 0 0 0 1.4 1.2M161 205.7h-.3M161 205.7v.1M161 205.8h2.6M162.4 207h6M162.5 205h2v1.7"/>
<path d="M163.7 205.1v1.4M163.7 205.1h.8M163.7 206.5h.8M164.5 206.7v.3M164.5 206.7h3.9M168.4 206.3v.8M168.4 206.3h2M170.4 209.9h4M170.5 210.3h3.8M174.4 210.2l-.1 .1M174.4 210.4h88.6M174.4 204.1h88.6"/>
<path d="M174.4 203.7h88.6M180.6 209.2l1.5 .7M181.6 210.1l.1 .6h-.3zM181.6 208.1v7.9h22.4M182.6 210.8l.7 .3h16.5M185.4 216.4l-1.1 2.8M195.8 213.2h2.3M196.1 214.1l.9 1.3M197 213.2v2.2M197.8 214.1l-.8 1.3M199.8 211.1h1.2M199.8 210.8v.3"/>
<path d="M201 211.1h6.9M201 210.8v.3M207.9 211.1h1.1M207.9 210.8v.3M209 210.8v.3M226.2 210.8l-.6 .3h-16.6M253 210.1l.2 .6h-.4zM253 208.1v7.9h22.4M253 209.1h17.6M258.6 216.4l-1.2 2.8M263 210.3h3M263 210.1h3"/>
<path d="M266 210.1h.1M266 210.1v.2M266.1 210.1l-.1 .2M267.3 213.2h2.2M267.5 214.1l.9 1.3M268.4 213.2v2.2M268.5 208.5h.2l-.1 .6zM269.2 214.1l-.8 1.3M272.1 210.2h.3l-.1 .6zM4 245.2h123v47.8M4 253.7h123M4 259.4h123"/>
<path d="M52.4 245.2v47.8M83.5 253.7v5.7M104.7 253.7v5.7M216 253h200M216 248h65M216 258h65M228.6 243v15M255.2 243v15M281 243v50M296 243v30M346 243v30M361 243v30"/>
<path d="M381 253v20M392 253v20M416 243h-200v50M4 265h123M4 270.6h123M4 276.2h123M84.9 279.3h1.3M85.5 278.6v1.3M216 278h65M216 273h200M216 263h165M216 268h65"/>
<path d="M231 263v15M256 263v15M311 273v20M393.4 260.5l9-2.5v10l-9-2.5zM4 281.8h123M4 287.4h123M83.5 287.4v5.6M84.9 280.6h1.3M104.7 287.4v5.6M267.4 287.2h1.2M267.4 286h1.2M268 285.5v1.1"/>
<circle cx="175.8" cy="53.2" r=".85"/>
<circle cx="175.9" cy="53.2" r=".82"/>
<circle cx="190.8" cy="45.5" r=".86"/>
<circle cx="190.9" cy="45.5" r=".71"/>
<circle cx="195.8" cy="45.5" r=".72"/>
<circle cx="195.8" cy="45.5" r=".86"/>
<circle cx="199.7" cy="45.5" r=".98"/>
<circle cx="199.7" cy="45.5" r=".96"/>
<circle cx="204.4" cy="45.5" r=".43"/>
<circle cx="204.4" cy="45.5" r=".86"/>
<circle cx="209.1" cy="45.5" r=".96"/>
<circle cx="209.1" cy="45.5" r=".98"/>
<circle cx="213" cy="45.5" r=".72"/>
<circle cx="213" cy="45.5" r=".86"/>
<circle cx="218" cy="45.5" r=".85"/>
<circle cx="218" cy="45.5" r=".72"/>
<circle cx="238.7" cy="44.9" r=".93"/>
<circle cx="253" cy="44.9" r=".92"/>
<circle cx="261.6" cy="53.2" r=".81"/>
<circle cx="261.6" cy="53.2" r=".85"/>
<circle cx="175.9" cy="67.5" r=".86"/>
<circle cx="175.9" cy="67.5" r=".81"/>
<circle cx="190.8" cy="75.2" r=".87"/>
<circle cx="190.9" cy="75.2" r=".71"/>
<circle cx="195.8" cy="75.2" r=".72"/>
<circle cx="195.9" cy="75.2" r=".87"/>
<circle cx="199.7" cy="75.2" r=".98"/>
<circle cx="199.7" cy="75.2" r=".97"/>
<circle cx="204.4" cy="75.2" r=".43"/>
<circle cx="204.4" cy="75.2" r=".86"/>
<circle cx="209.1" cy="75.2" r=".97"/>
<circle cx="209.2" cy="75.2" r=".98"/>
<circle cx="213" cy="75.2" r=".72"/>
<circle cx="213" cy="75.2" r=".87"/>
<circle cx="218" cy="75.2" r=".72"/>
<circle cx="218" cy="75.2" r=".86"/>
<circle cx="236.8" cy="77.8" r=".77"/>
<circle cx="236.8" cy="77.8" r=".75"/>
<circle cx="253" cy="75.8" r=".92"/>
<circle cx="261.6" cy="67.5" r=".86"/>
<circle cx="261.6" cy="67.5" r=".81"/>
<circle cx="214.8" cy="88" r=".99"/>
<circle cx="205.5" cy="116" r=".74"/>
<circle cx="211.8" cy="118.7" r=".74"/>
<circle cx="211.9" cy="118.7" r=".86"/>
<circle cx="237" cy="118.7" r=".85"/>
<circle cx="237" cy="118.7" r=".76"/>
<circle cx="237" cy="118.7" r=".74"/>
<circle cx="243.3" cy="118.7" r=".75"/>
<circle cx="243.3" cy="118.7" r=".86"/>
<circle cx="326.4" cy="116" r="1.02"/>
<circle cx="326.4" cy="116" r=".96"/>
<circle cx="328.8" cy="115.5" r=".86"/>
<circle cx="328.8" cy="115.5" r=".78"/>
<circle cx="338.3" cy="115.3" r=".78"/>
<circle cx="338.3" cy="115.3" r=".84"/>
<circle cx="340.6" cy="116" r="1.02"/>
<circle cx="340.6" cy="116" r=".96"/>
<circle cx="341.1" cy="118.4" r=".78"/>
<circle cx="261.7" cy="121.7" r=".86"/>
<circle cx="261.7" cy="121.7" r=".82"/>
<circle cx="325.9" cy="127.7" r=".79"/>
<circle cx="326.4" cy="130.1" r="1.03"/>
<circle cx="326.4" cy="130.1" r=".96"/>
<circle cx="328.7" cy="130.8" r=".83"/>
<circle cx="328.7" cy="130.8" r=".78"/>
<circle cx="333.5" cy="123.1" r="7.6"/>
<circle cx="338.2" cy="130.6" r=".78"/>
<circle cx="340.6" cy="130.1" r="1.03"/>
<circle cx="340.6" cy="130.1" r=".96"/>
<circle cx="341.2" cy="127.8" r=".84"/>
<circle cx="341.2" cy="127.8" r=".78"/>
<circle cx="347.5" cy="125.2" r="1.22"/>
<circle cx="347.5" cy="132.1" r="1.18"/>
<circle cx="347.5" cy="125.2" r="1.19"/>
<circle cx="347.5" cy="132.1" r="1.56"/>
<circle cx="347.5" cy="125.2" r="1.56"/>
<circle cx="347.5" cy="132" r="1.43"/>
<circle cx="347.5" cy="125.2" r="1.43"/>
<circle cx="362.1" cy="132.1" r="1.56"/>
<circle cx="362.1" cy="132" r="1.18"/>
<circle cx="362.1" cy="132" r="1.43"/>
<circle cx="376.6" cy="125.2" r="1.21"/>
<circle cx="376.6" cy="132" r="1.19"/>
<circle cx="376.6" cy="132" r="1.43"/>
<circle cx="376.6" cy="125.2" r="1.43"/>
<circle cx="376.6" cy="132.1" r="1.57"/>
<circle cx="376.6" cy="125.2" r="1.57"/>
<circle cx="376.7" cy="125.2" r="1.18"/>
<circle cx="181.6" cy="178.3" r=".96"/>
<circle cx="181.6" cy="178.2" r=".92"/>
<circle cx="203.4" cy="176.2" r=".34"/>
<circle cx="205.4" cy="176.2" r=".34"/>
<circle cx="210.1" cy="178.2" r=".97"/>
<circle cx="210.1" cy="178.2" r=".92"/>
<circle cx="236.8" cy="176.2" r=".34"/>
<circle cx="238.7" cy="178.2" r=".97"/>
<circle cx="238.7" cy="178.2" r=".92"/>
<circle cx="253" cy="178.2" r=".97"/>
<circle cx="253" cy="178.2" r=".92"/>
<circle cx="178.6" cy="189.4" r=".48"/>
<circle cx="178.6" cy="198" r=".48"/>
<circle cx="181.6" cy="193.7" r=".86"/>
<circle cx="191.9" cy="196.7" r=".99"/>
<circle cx="210.1" cy="193.7" r=".86"/>
<circle cx="252.7" cy="193.7" r="3"/>
<circle cx="258.8" cy="189.4" r=".47"/>
<circle cx="258.8" cy="198" r=".47"/>
<circle cx="181.6" cy="209.1" r=".97"/>
<circle cx="181.6" cy="209.1" r=".92"/>
<circle cx="184.9" cy="217.8" r=".98"/>
<circle cx="210.1" cy="209.1" r=".98"/>
<circle cx="210.1" cy="209.1" r=".92"/>
<circle cx="238.7" cy="209.1" r=".98"/>
<circle cx="238.7" cy="209.1" r=".92"/>
<circle cx="253" cy="209.1" r=".98"/>
<circle cx="253" cy="209.1" r=".92"/>
<circle cx="258" cy="217.7" r=".99"/>
</g>
<path d="M412.4 262.3a2.5 2.5 0 0 0-4.1-1.1 2.5 2.5 0 0 0 1 4.2 2.5 2.5 0 0 0 3.2-2.9l-.1-.2" fill="none" stroke="#000" stroke-width=".3" stroke-dasharray="30.5 1.3 1.3 1.3" stroke-dashoffset="24.5" stroke-linecap="butt"/>
<path d="M414.8 261.5a5 5 0 0 0-8.3-2 5 5 0 0 0 2.2 8.3 5 5 0 0 0 6.2-6l-.1-.3" fill="none" stroke="#000" stroke-width=".3" stroke-dasharray="30.5 1.3 1.3 1.3" stroke-dashoffset="16.7" stroke-linecap="butt"/>
<path d="M362.1 121.6v14.3" fill="none" stroke="#000" stroke-width=".3" stroke-dasharray="30.5 1.3 1.3 1.3" stroke-dashoffset="25.2"/>
<path d="M251.6 193.7h-.2M253 192.2v-.1M253 195.1v.1M254.4 193.7h.2" fill="none" stroke="#000" stroke-width=".3" stroke-dasharray="30.5 1.3 1.3 1.3"/>
<path d="M410 255.7v14.9" fill="none" stroke="#000" stroke-width=".3" stroke-dasharray="30.5 1.3 1.3 1.3" stroke-dashoffset="25"/>
<path d="M403.4 263l12.6-.1" fill="none" stroke="#000" stroke-width=".3" stroke-dasharray="30.5 1.3 1.3 1.3" stroke-dashoffset="26.1"/>
<path d="M216 248v5" fill="none" stroke="#000" stroke-width=".3" stroke-dasharray="30.5 1.3 1.3 1.3" stroke-dashoffset="29.9"/>
<path d="M175.4 45.5v29.7M204.4 45.5v29.7M233 45.5v29.7M262 45.5v29.7" fill="none" stroke="#f00" stroke-width=".3" stroke-dasharray="30.5 1.3 1.3 1.3" stroke-dashoffset="17.5"/>
<g fill="#000">
<path d="M345.1 132.5l-.2 .6-.3-.1z"/>
<path d="M160.3 29.9l.6-.1v.3zM203.8 29.8l.6 .1-.6 .2zM160.3 34.3l.6-.2v.3zM174.8 34.1l.6 .2-.6 .1z"/>
<path d="M178.4 34.3l.6-.2v.3zM229.8 34.1l.6 .2-.6 .1zM210.1 152.6l.6-.1v.3zM238.1 152.5l.6 .1-.6 .2z"/>
<path d="M190.9 37.3l.6-.2v.4zM217.4 37.1l.6 .2-.6 .2z"/>
<path d="M265.5 37.1l.6 .2-.6 .2zM262 37.3l.6-.2v.4zM232.4 29.8l.6 .1-.6 .2zM204.4 29.9l.6-.1v.3z"/>
<path d="M225.2 45.5l.2 .6h-.3zM225.1 74.6h.3l-.2 .6zM383.1 112.8l.1 .6h-.3zM382.9 133.9h.3l-.1 .6zM272.3 176.5l.1 .6h-.3zM272.1 210.2h.3l-.1 .6zM268.6 178.3l.1 .6h-.2zM268.5 208.5h.2l-.1 .6z"/>
<path d="M160.3 109.5l.6-.1v.2zM265.5 109.4l.6 .1-.6 .1zM195.9 40.6l.6-.2v.3zM212.4 40.4l.6 .2-.6 .1zM218 76.1l-.2 .6h.3zM204.4 76.1l-.1 .6h.3zM362.1 137.6l.6-.1v.3zM378.6 137.5l.6 .1-.6 .2zM160.3 152.6l.6-.1v.3zM181 152.5l.6 .1-.6 .2zM181.6 152.6l.6-.1v.3zM209.5 152.5l.6 .1-.6 .2zM181.6 194.6l-.2 .6h.3zM181.6 210.1l-.2 .6h.3zM253 210.1l-.2 .6h.4z"/>
<path d="M378.9 108.6l.6 .2-.6 .1zM344.6 108.8l.6-.2v.3z"/>
<path d="M361.5 137.5l.6 .1-.6 .2zM345.1 137.6l.6-.1v.3zM265.5 152.5l.6 .1-.6 .2zM253 152.6l.6-.1v.3zM356.8 173.3l.6-.2v.4zM355.1 173.1l.6 .2-.6 .2z"/>
<path d="M238.7 152.7l.6-.1v.3zM252.4 152.6l.6 .1-.6 .2z"/>
<path d="M351.6 175.7l.2 .6h-.4zM351.4 178.5h.4l-.2 .6z"/>
<path d="M154.4 206.5h.3l-.1 .6zM154.6 155.7l.1 .6h-.3z"/>
</g>
<g font-size="6.3">
<text x="282.1" y="250.3">名称</text>
<text x="347.1" y="250.3">图号</text>
<text x="282.1" y="260.3">材质</text>
<text x="347.1" y="260.3">质量</text>
<text x="383.3" y="262.1">视</text>
<text x="383.3" y="269.9">图</text>
<text x="282.1" y="270.3">版次</text>
<text x="347.1" y="270.3">比例</text>
</g>
<g font-size="4.2">
<text x="4.8" y="237.6">注意：1.行走平行度（正面+侧面），450行程内，≤±0.03mm，1000行程内，≤±0.05mm。</text>
<text x="12.2" y="243.3">2.本体形变，450行程内，≤±0.03mm，1000行程内，≤±0.05mm。</text>
<text x="18.6" y="251.3">型号/规格</text>
<text x="69.5" y="251.3">GTH12-100-BL-M40-C4</text>
<text x="300.8" y="249.5">GTH12-100-BL-M40-C4</text>
<text x="14.4" y="258.3">螺杆型号/规格</text>
<text x="19.7" y="263.9">有效行程</text>
<text x="63.7" y="258.3">1605</text>
<text x="86.5" y="263.9">100</text>
<text x="89.9" y="258.3">1610</text>
<text x="111.7" y="258.3">1620</text>
<text x="19.7" y="269.5">精度等级</text>
<text x="87.6" y="269.5">C7</text>
<text x="259" y="267">2022/9/29</text>
<text x="19.7" y="275.2">马达容量</text>
<text x="74.9" y="275.2">400W（无刹车）</text>
<text x="15.5" y="280.8">重复定位精度</text>
<text x="86.7" y="280.8">0.02</text>
<text x="9.1" y="286.4">感应开关方式及数量</text>
<text x="72.7" y="286.4">外挂型三只（C4）</text>
<text x="15.5" y="292">建议最快速度</text>
<text x="60.5" y="292">250MM/S</text>
<text x="86.7" y="292">500MM/S</text>
<text x="107.4" y="292">1000MM/S</text>
</g>
<g font-size="4.1">
<text x="374.2" y="175.1">I</text>
<text x="368.1" y="180.4">2 : 3.5</text>
<text x="256.7" y="195.2">I</text>
</g>
<g font-size="3.5">
<text x="127.9" y="35.5">53 滑台极限位置 1</text>
<text x="165.5" y="31.2">154.50 滑台原始位置</text>
<text x="206.6" y="35.5">182</text>
<text x="235.7" y="31.2">100 有效行程</text>
<text x="207.5" y="41.8">60</text>
<text x="207.5" y="38.6">95</text>
<text x="268.9" y="38.6">14.50 滑台极限位置 1</text>
<text x="226.5" y="62.7" transform="rotate(-90 226.5 62.7)">104</text>
<text x="219.6" y="83.3">8 x M6 贯穿</text>
<text x="206" y="89.2">2 x</text>
<text x="216.4" y="89.2">6 H7</text>
<text x="229.6" y="89.2">8</text>
<text x="203.9" y="110.8">370.50</text>
<text x="359.5" y="110">122</text>
<text x="384.4" y="125" transform="rotate(-90 384.4 125)">76</text>
<text x="331.5" y="136">基准面</text>
<text x="349.1" y="138.9">59.50</text>
<text x="369.4" y="138.9">60</text>
<text x="168.2" y="153.9">74.50</text>
<text x="193.5" y="153.9">100</text>
<text x="219.1" y="153.9">100</text>
<text x="243.5" y="154">50</text>
<text x="256.5" y="153.9">46</text>
<text x="360.4" y="174.5">2</text>
<text x="155.8" y="184.6" transform="rotate(-90 155.8 184.6)">180</text>
<text x="349.4" y="191.3" transform="rotate(-90 349.4 191.3)">+0.012</text>
<text x="352.9" y="189.5" transform="rotate(-90 352.9 189.5)">0</text>
<text x="356.4" y="187.1" transform="rotate(-90 356.4 187.1)">6</text>
<text x="183.2" y="198">2 x</text>
<text x="193.6" y="198">6 H7</text>
<text x="206.8" y="198">6</text>
<text x="269.9" y="195.2" transform="rotate(-90 269.9 195.2)">108</text>
<text x="273.6" y="195.2" transform="rotate(-90 273.6 195.2)">120</text>
<text x="352.9" y="194.8" transform="rotate(-90 352.9 194.8)">6</text>
<text x="183.2" y="215.5">4 x M8</text>
<text x="199.8" y="215.5">16</text>
<text x="254.6" y="215.5">4 x M8</text>
<text x="271.2" y="215.5">16</text>
<text x="186.5" y="219">6.5 贯穿</text>
<text x="259.6" y="219">6.5 贯穿</text>
<text x="221.4" y="246.8">1</text>
<text x="221.4" y="251.8">2</text>
<text x="218.8" y="256.8">序号</text>
<text x="232.2" y="256.8">修 订 版 次</text>
<text x="257.5" y="256.8">设计变更编号</text>
<text x="228.2" y="261.8">设</text>
<text x="240.1" y="261.8">计</text>
<text x="252" y="261.8">变</text>
<text x="263.9" y="261.8">更</text>
<text x="219.1" y="266.7">设 计</text>
<text x="366.6" y="269.3">1:3.5</text>
<text x="219.1" y="271.7">校 核</text>
<text x="219.1" y="276.7">批 准</text>
<text x="222.9" y="282.7">技术要求：</text>
<text x="231.8" y="287.3">1、未标注公差全部 0.1</text>
<text x="231.7" y="291.8">2、未标注倒角全部C0.3</text>
</g>
</svg>
